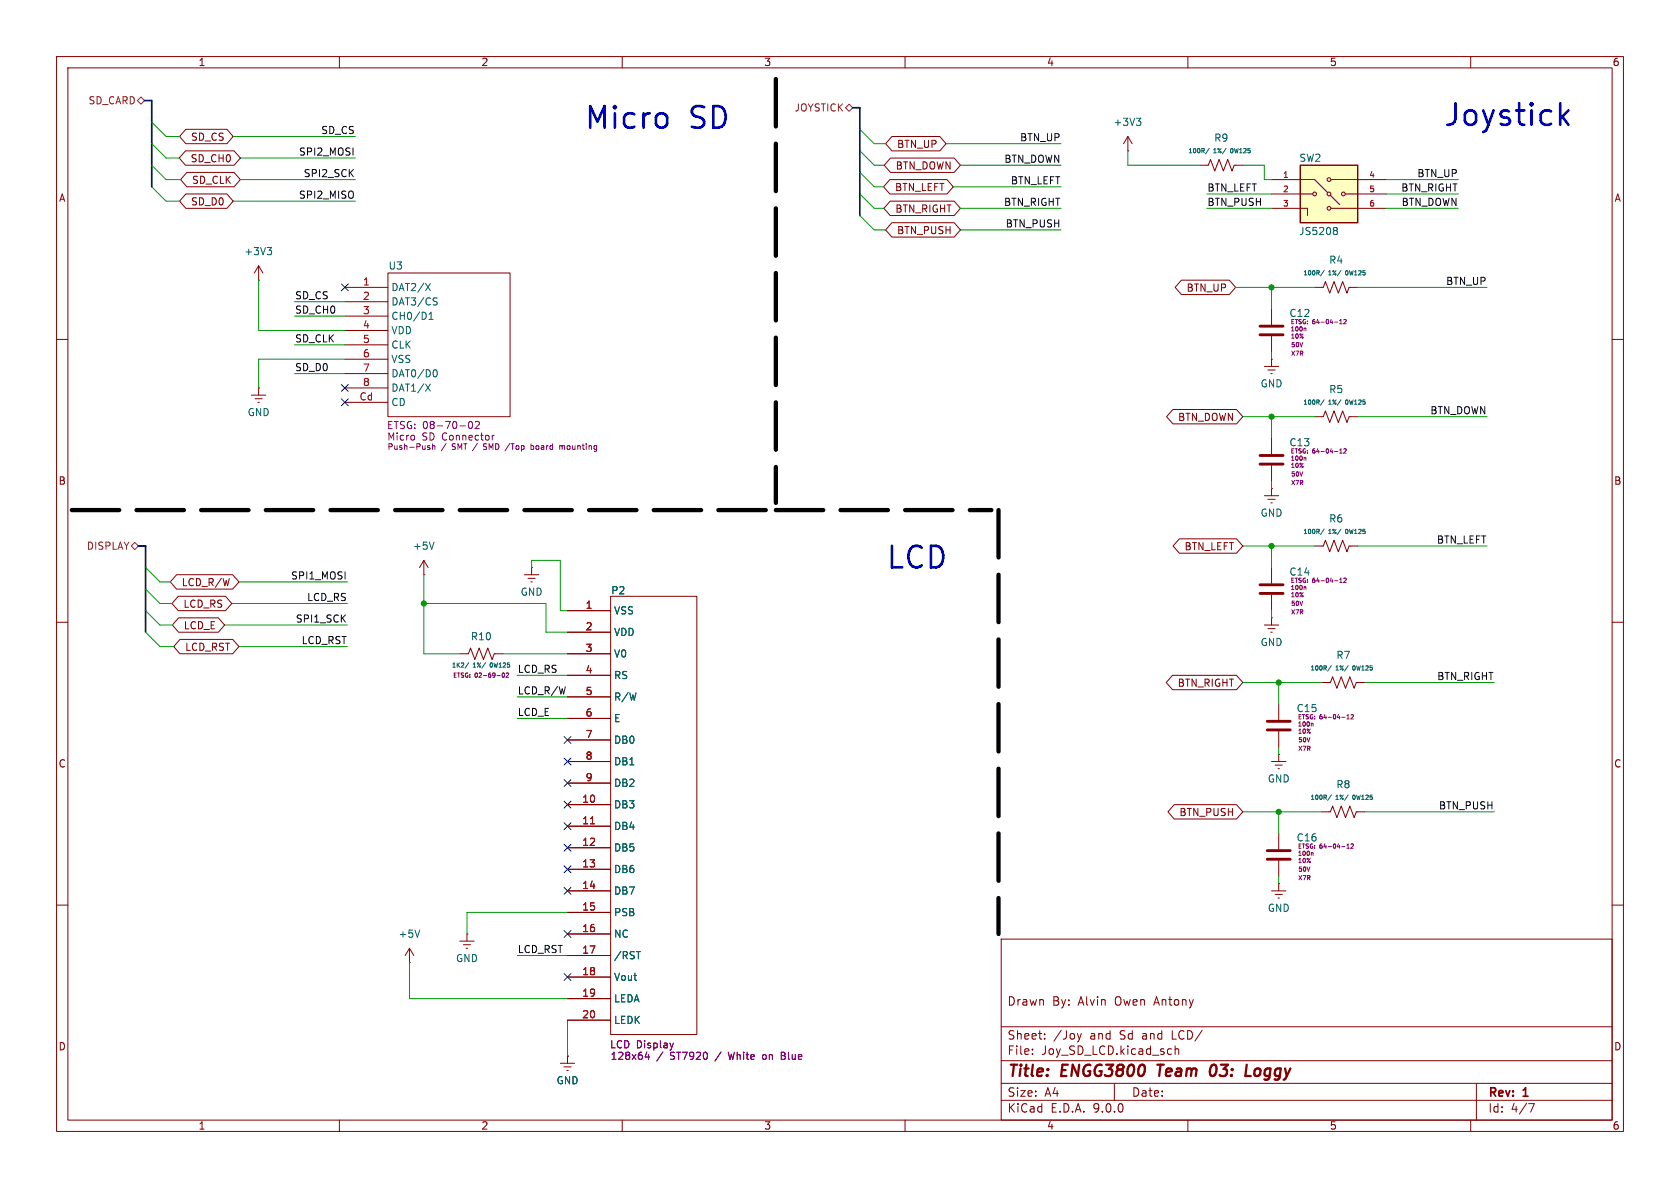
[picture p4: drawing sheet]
<svg xmlns="http://www.w3.org/2000/svg" width="297mm" height="210mm" viewBox="0 0 297 210" stroke-linecap="round" stroke-linejoin="round" font-family="sans-serif">
<g fill="none" stroke="#840000" stroke-width=".18">
<path d="M10 10h277v190h-277zM12 12h273v186h-273zM60 10v2M110 10v2M160 10v2M210 10v2M260 10v2M199.4 26.7h.1M199.4 24.1l-.8 1.3M199.4 24.1l.8 1.3M199.4 24.1v2.6M212.1 29.2h1.5l.4-1 .8 2 .7-2 .8 2 .7-2 .8 2 .4-1h1.5"/>
<path d="M45.7 49.5h.1M45.7 47v2.5M45.7 47l-.7 1.3M45.7 47l.8 1.3M61 50.8h7.6M61 53.3h7.6M61 55.9h7.6M61 58.4h7.6M68.6 48.3h21.6v25.4h-21.6zM224.8 54.6v2.8M224.8 59.4v2.8M10 60h2"/>
<path d="M44.4 69.9h2.6M45.1 70.5h1.3M45.6 71.1h.2M45.7 68.6h.1M45.7 68.6v1.3M61 71.1h7.6M61 61h7.6M61 63.5h7.6M61 66h7.6M61 68.6h7.6M224.8 77.5v2.8M285 60h2"/>
<path d="M74.9 99.1l-.7 1.2M74.9 99.1l.8 1.2M74.9 99.1v2.5M224.8 82.3v2.8M232.4 96.5h1.5l.4-1 .8 2 .7-2 .8 2 .8-2 .7 2 .4-1h1.5M10 110h2M74.9 101.6h.1M81.3 115.6h1.5l.4-1 .7 2 .8-2 .8 2 .7-2 .8 2 .4-1h1.5M100.3 115.6h7.6M100.3 111.8h7.6M100.3 108h7.6M100.3 119.4h7.6"/>
<path d="M107.9 105.4h15.3v77.5h-15.3zM223.5 110.5h2.6M224.2 111.1h1.2M224.7 111.8h.2M224.8 109.2h.1M224.8 100.3v2.8M224.8 105.2v2.8M224.8 109.2v1.3M285 110h2M100.3 134.6h7.6M100.3 123.2h7.6M100.3 127h7.6"/>
<path d="M100.3 130.8h7.6M100.3 138.4h7.6M224.8 134.6h2.5M225.4 135.3h1.3M225.9 135.9h.3M226.1 133.4h.1M226.1 124.5v2.8M226.1 129.3v2.8M226.1 133.4v1.2M233.7 120.7h1.5l.4-1.1 .7 2.1 .8-2.1 .8 2.1 .7-2.1 .8 2.1 .4-1h1.5M100.3 157.5h7.6M100.3 142.2h7.6"/>
<path d="M100.3 146.1h7.6M100.3 149.9h7.6M100.3 153.7h7.6M224.8 157.5h2.5M225.4 158.1h1.3M225.9 158.8h.3M226.1 156.2h.1M226.1 147.3v2.8M226.1 152.1v2.8M226.1 156.2v1.3M233.7 143.5h1.5l.4-1 .7 2 .8-2 .8 2 .7-2 .8 2 .4-1h1.5M10 160h2"/>
<path d="M72.4 170.2h.1M72.4 167.6l-.8 1.3M72.4 167.6l.8 1.3M72.4 167.6v2.6M81.3 166.4h2.5M81.9 167h1.3M82.4 167.6h.3M82.5 165.1h.1M82.5 165.1v1.3M100.3 161.3h7.6M100.3 165.1h7.6M100.3 168.9h7.6"/>
<path d="M100.3 172.7h7.6M100.3 176.5h7.6M177 166h108v32h-108zM285 160h2M60 198v2M99.1 188h2.5M99.7 188.6h1.3M100.2 189.2h.3M100.3 186.7h.1M100.3 186.7v1.3M100.3 180.3h7.6M110 198v2"/>
<path d="M160 198v2M177 194.5h108M177 191.5h108M177 187.5h108M177 181.5h108M182.5 186.3v.1M182.5 185.5v.1M184.7 183.6v.1M184.7 182.8v.1M190.5 182.7l.3 1M190.8 183.7l-.1 .4M191.2 182.7l-.4 1"/>
<path d="M197 191.5v3M207.7 184.9v1.5M207.7 185.5l.3-.1 .3 .1 .1 .9M210 198v2M260 198v2M261 191.5v6.5M270.2 195.1h1l-.6 1.5"/>
</g>
<path d="M204.6 188.2h1.1M205.2 188.2l-.3 2M214.9 188.3a.51 .51 0 0 0-.8 .3 1.09 1.09 0 0 0 .2 1.6l.3-.1 .3-.3M220.2 190.2h.9M221.9 189.1l-.2 .7 .2 .3" fill="none" stroke="#840000" stroke-width=".4"/>
<g fill="none" stroke="#006464" stroke-width=".18">
<path d="M200.9 20.9h.8l-.4 .5M201.4 21.4l.3 .2v.3l-.3 .3M213.8 26.2l-.7 1M47.2 43.8h.8l-.4 .4M47.8 44.2l.2 .3v.3l-.2 .2M75.2 50.1l.9 1.3M75.8 56.5h.8M75.8 55.6l.4-.4v1.3M76.1 50.1l-.9 1.3M76.8 52.6l.5 .1M77.1 53.3l.2 .3-.2 .3M75.2 67.9l.9 1.3"/>
<path d="M76.1 67.9l-.9 1.3M76.9 65.3a.68 .68 0 0 1 .4 .7 .68 .68 0 0 1-.4 .6M76.7 95.8l-.4 1.3M234.1 93.5l-.7 1M82.9 117.1l-.7 1M235.4 117.7l-.7 .9M235.4 140.5l-.7 1M74.2 164.4l-.4 1.3M112.5 168.2h.7"/>
</g>
<g fill="none" stroke="#840084" stroke-width=".18">
<path d="M230.7 58l.2 .1v.4M236.8 56.7l.3-.2v.7M236.8 57.2h.5M237.6 56.6l.3-.1 .1 .2-.5 .5h.5M73.2 77.1v.6M75.6 79.1l.4 .2v.1l-.3 .1M75.6 78.8h.4M76.5 78.9l.3-.1 .1 .7M76.5 78.4v1.1M82.9 74.6l.2-.1a.68 .68 0 0 1 .5 .6 .68 .68 0 0 1-.5 .7l-.2-.2-.1-.3zM84 74.6l.5-.1 .3 .4-.8 .9h.8M85.5 78.7l.3 .3"/>
<path d="M85.5 79.4l.3 .1M87.4 76.9l-.4 .3M90.1 78.4l-.8 1.3M93.9 78.8h.3l.2 .2-.1 .4h-.4M93.9 78.4v1.1M99 78.8h.2l.2 .1M99.4 78.9l.1-.1h.3v.7M99.4 78.9v.6M236.8 79.6l.3-.3v.8M237.6 79.4l.3-.1 .1 .3-.5 .5h.5M230.7 80.9l.2 .1v.4M236.8 80.1h.5"/>
<path d="M88.8 119h.1a.37 .37 0 0 1 .3 .4 .37 .37 0 0 1-.3 .3l-.1-.3zM89.5 119h.3l.1 .2-.5 .5h.5M230.7 103.7l.2 .1v.4M236.8 103h.5M236.8 102.4l.3-.2v.8M237.6 102.3l.3-.1 .1 .2-.5 .6h.5M231.9 127.9l.2 .1v.4M238.1 127.1h.4M238.1 126.5l.2-.2v.8M238.8 126.4l.3-.1 .2 .2-.5 .6h.5M231.9 150.7l.2 .1v.4M238.1 149.4l.2-.2v.8"/>
<path d="M238.1 150h.4M238.8 149.3l.3-.1 .2 .2-.5 .6h.5M114.4 185.9l-.3 .9h.7M114.7 186.4v.9M119 184.4l-.3 .8M134.9 186.5l-.1 .2 .1 .5M138.1 186.6h.4M138.5 186h-.4v1.3h.5"/>
</g>
<path d="M222.8 57.7h4M222.8 59.2h4M222.8 80.5h4M222.8 82h4M222.8 103.4h4M222.8 104.9h4M224 127.5h4.1M224 129h4.1M224 150.4h4.1M224 151.9h4.1" fill="none" stroke="#840000" stroke-width=".51"/>
<path d="M104.4 145.6h.7" fill="none" stroke="#a90000" stroke-width=".18"/>
<path d="M229.9 29.2h10.1v10.2h-10.1z" fill="#ffffc2"/>
<g fill="none" stroke="#840000" stroke-width=".18">
<path d="M32.8 26.7h8.6l1.1 1.2-1.1 1.3h-8.6l-1.1-1.3zM32.9 22.9h7.2l1.1 1.2-1.1 1.3h-7.2l-1.2-1.3zM32.9 34.3h7.2l1.1 1.3-1.1 1.2h-7.2l-1.2-1.2zM33 30.5h8.4l1.1 1.3-1.1 1.2h-8.4l-1.1-1.2zM157.3 31.7h10.1l1.1 1.3-1.1 1.3h-10.1l-1.1-1.3zM157.4 35.6h11.3l1.1 1.2-1.1 1.3h-11.3l-1.1-1.3zM157.4 27.9h11.3l1.1 1.3-1.1 1.3h-11.3l-1.1-1.3zM157.7 24.1h8.4l1.2 1.3-1.2 1.3h-8.4l-1.1-1.3zM157.7 39.4h11l1.1 1.2-1.1 1.3h-11l-1.1-1.3zM224.8 31.8h7.6l2.3 2.2M224.8 34.3h7.2M224.8 36.8h6.3v1.3"/>
<path d="M235.2 34.5l1.7 1.7M235.3 31.8h9.8M235.3 36.8h9.8M237.9 34.3h7.2M208.9 49.5h8.4l1.1 1.3-1.1 1.3h-8.4l-1.2-1.3zM232.4 50.8h1.5l.4-1 .8 2 .7-2 .8 2 .8-2 .7 2 .4-1h1.5M207.3 72.4h11.3l1.1 1.3-1.1 1.2h-11.3l-1.1-1.2zM223.5 64.8h2.6M224.2 65.4h1.2M224.7 66h.2M224.8 63.5h.1M224.8 63.5v1.3"/>
<path d="M232.4 73.7h1.5l.4-1.1 .8 2.1 .7-2.1 .8 2.1 .8-2.1 .7 2.1 .4-1h1.5M208.5 95.2h10.1l1.1 1.3-1.1 1.3h-10.1l-1.1-1.3zM223.5 87.6h2.6M224.2 88.3h1.2M224.7 88.9h.2M224.8 86.4h.1M224.8 86.4v1.2M31.2 101.6h9.9l1.1 1.3-1.1 1.2h-9.9l-1.1-1.2zM31.5 105.4h8.4l1.1 1.3-1.1 1.3h-8.4l-1.1-1.3zM31.6 109.2h7l1.1 1.3-1.1 1.3h-7l-1.1-1.3zM31.8 113h9.3l1.1 1.3-1.1 1.3h-9.3l-1.1-1.3zM92.7 101.6h2.5"/>
<path d="M93.3 102.2h1.3M93.9 102.9h.2M94 100.3h.1M94 100.3v1.3M100.3 108h7.6M100.3 111.8h7.6M100.3 115.6h7.6M100.3 119.4h7.6M207.3 119.4h11.3l1.1 1.3-1.1 1.2h-11.3l-1.1-1.2zM100.3 123.2h7.6M100.3 127h7.6M100.3 130.8h7.6"/>
<path d="M100.3 134.6h7.6M100.3 138.4h7.6M100.3 142.2h7.6M100.3 146.1h7.6M100.3 149.9h7.6M100.3 153.7h7.6M100.3 157.5h7.6M207.6 142.2h11l1.1 1.3-1.1 1.3h-11l-1.1-1.3zM100.3 161.3h7.6M100.3 165.1h7.6M100.3 168.9h7.6M100.3 172.7h7.6"/>
<path d="M100.3 176.5h7.6M100.3 186.7h.1M100.3 180.3h7.6"/>
<circle cx="232.4" cy="34.3" r=".33"/>
<circle cx="234.9" cy="34.3" r=".33"/>
<circle cx="234.9" cy="36.8" r=".33"/>
<circle cx="234.9" cy="31.8" r=".33"/>
<circle cx="237.5" cy="34.3" r=".33"/>
</g>
<path d="M229.9 29.2h10.1v10.2h-10.1z" fill="none" stroke="#840000" stroke-width=".25"/>
<path d="M234.1 47.8l-.7 1M236 40.2h.2l.2 .2-.2 .3M236 40.7h.2M236.2 40.7l.2 .3v.2l-.1 .2-.3 .1M234.1 70.7l-.7 .9M112.5 168.2h.7" fill="none" stroke="#006464" stroke-width=".18"/>
<path d="M24.3 17.8l.6-.7 .7 .7-.7 .6zM149.5 19.1l.6-.7 .6 .7-.6 .6zM23.2 96.5l.6-.6 .7 .6-.7 .7z" fill="none" stroke="#725600" stroke-width=".18"/>
<path d="M137.2 14v74.9M12.7 90.2h124.5M137.2 90.2h38.1M176.5 90.2v74.9" fill="none" stroke="#000" stroke-width=".76" stroke-dasharray="8.4 3"/>
<path d="M25.6 17.8h1.2v15.2M150.7 19.1h1.3v19M24.5 96.5h1.2v15.3" fill="none" stroke="#000084" stroke-width=".3"/>
<g fill="none" stroke="#009600" stroke-width=".18">
<path d="M26.8 21.6l2.6 2.5h2.4M26.8 29.2l2.6 2.6h2.5M26.8 33l2.6 2.6h2.3M26.8 25.4l2.6 2.5h2.3M31.7 27.9h.1M31.8 24.1h.1M41.2 24.1h21.6M41.2 35.6h21.6M42.5 31.8h20.3M42.5 27.9h20.3M152 26.7l2.6 2.5h1.7M152 30.5l2.6 2.5h1.6"/>
<path d="M152 34.3l2.6 2.5h1.7M152 38.1l2.6 2.5h2M152 22.9l2.6 2.5h2M156.3 36.8h.1M167.3 25.4h20.3M168.5 33h19.1M169.8 29.2h17.8M169.8 36.8h17.8M199.4 26.7v2.5h12.7M213.4 36.8h11.4M213.4 34.3h11.4M219.7 29.2h3.8v2.6h1.3"/>
<path d="M245.1 31.8h12.7M245.1 36.8h12.7M245.1 34.3h12.7M45.7 49.5v8.9h15.3M52.1 55.9h8.9M52.1 53.3h8.9M156.6 40.6h.1M169.8 40.6h17.8M218.4 50.8h14M224.8 50.8v3.8M240 50.8h22.9M52.1 61h8.9"/>
<path d="M52.1 66h8.9M61 63.5h-15.3v5.1M219.7 73.7h12.7M224.8 62.2v1.3M224.8 73.7v3.8M240 73.7h22.9M219.7 96.5h12.7M224.8 85.1v1.3M224.8 96.5v3.8M240 96.5h22.9M25.7 108l2.6 2.5h2.2M25.7 100.3l2.6 2.6h1.8"/>
<path d="M25.7 111.8l2.6 2.5h2.4M25.7 104.1l2.6 2.6h2.1M30.1 102.9h.1M30.4 106.7h.1M30.5 110.5h.1M30.7 114.3h.1M39.7 110.5h21.7M41 106.7h20.4M42.2 102.9h19.2M42.2 114.3h19.2M74.9 101.6v14h6.4M74.9 106.7h21.6v5.1h3.8"/>
<path d="M88.9 115.6h11.4M91.4 119.4h8.9M94 100.3v-1.2h5.1v8.9h1.2M224.8 108v1.2M91.4 123.2h8.9M91.4 127h8.9M219.7 120.7h14M226.1 120.7v3.8M226.1 132.1v1.3M241.3 120.7h22.9M219.7 143.5h14M226.1 143.5v3.8"/>
<path d="M226.1 154.9v1.3M241.3 143.5h22.9M72.4 170.2v6.3h27.9M91.4 168.9h8.9M100.3 161.3h-17.8v3.8M100.3 180.3v6.4"/>
</g>
<g fill="none" stroke="#000084" stroke-width=".18">
<path d="M60.4 50.2l1.2 1.2M61.6 50.2l-1.2 1.2M60.4 68l1.2 1.2M60.4 70.5l1.2 1.2M61.6 68l-1.2 1.2M61.6 70.5l-1.2 1.2M99.7 130.2l1.2 1.2M99.7 137.8l1.2 1.2M99.7 134l1.2 1.2M100.9 130.2l-1.2 1.2M100.9 137.8l-1.2 1.2M100.9 134l-1.2 1.2"/>
<path d="M99.7 145.4l1.2 1.3M99.7 156.9l1.2 1.2M99.7 141.6l1.2 1.2M99.7 149.3l1.2 1.2M99.7 153.1l1.2 1.2M100.9 145.4l-1.2 1.3M100.9 156.9l-1.2 1.2M100.9 141.6l-1.2 1.2M100.9 149.3l-1.2 1.2M100.9 153.1l-1.2 1.2M99.7 172.1l1.2 1.2M99.7 164.5l1.2 1.2"/>
<path d="M100.9 172.1l-1.2 1.2M100.9 164.5l-1.2 1.2"/>
</g>
<path d="M275.8 18.3v3.8M277.3 19.5l-1.5 1.5M117.6 20.2l.4 .6v1l-.4 .6M276.2 20.6l1.1 1.5" fill="none" stroke="#0000c2" stroke-width=".48"/>
<path d="M114.4 185.9l-.3 .9h.7M114.7 186.4v.9M119 184.4l-.3 .8M134.9 186.5l-.1 .2 .1 .5M138.1 186.6h.4M138.5 186h-.4v1.3h.5" fill="none" stroke="#840084" stroke-width=".18"/>
<path d="M104.4 145.6h.7" fill="none" stroke="#a90000" stroke-width=".18"/>
<g fill="#009600" stroke="#009600" stroke-width=".18">
<circle cx="224.8" cy="50.8" r=".46"/>
<circle cx="224.8" cy="73.7" r=".46"/>
<circle cx="224.8" cy="96.5" r=".46"/>
<circle cx="74.9" cy="106.7" r=".46"/>
<circle cx="226.1" cy="120.7" r=".46"/>
<circle cx="226.1" cy="143.5" r=".46"/>
</g>
<g font-size="5.3" fill="#0000c2">
<text x="103.1" y="23.5">Micro</text>
<text x="121.9" y="23.5">SD</text>
<text x="255" y="22.9">Joystick</text>
<text x="156.5" y="101.2">LCD</text>
</g>
<g font-size="2.8" fill="#840000">
<text x="178" y="190.9">Title:</text>
<text x="187.7" y="190.9">ENGG3800</text>
<text x="205.5" y="190.9">Team</text>
<text x="215.5" y="190.9">03:</text>
<text x="222.6" y="190.9">Loggy</text>
</g>
<g font-size="2.1" fill="#840000">
<text x="178" y="178">Drawn</text>
<text x="186" y="178">By:</text>
<text x="190.7" y="178">Alvin</text>
<text x="197.3" y="178">Owen</text>
<text x="204.3" y="178">Antony</text>
<text x="178" y="184">Sheet:</text>
<text x="186.2" y="184">/Joy</text>
<text x="192.7" y="184">and</text>
<text x="198.1" y="184">Sd</text>
<text x="202.2" y="184">and</text>
<text x="207.6" y="184">LCD/</text>
<text x="178" y="186.7">File:</text>
<text x="184.1" y="186.7">Joy_SD_LCD.kicad_sch</text>
<text x="178" y="196.9">KiCad</text>
<text x="178" y="194.1">Size:</text>
<text x="184.7" y="194.1">A4</text>
<text x="185.7" y="196.9">E.D.A.</text>
<text x="193.3" y="196.9">9.0.0</text>
<text x="200" y="194.1">Date:</text>
<text x="263" y="194.3">Rev:</text>
<text x="263" y="196.9">Id:</text>
<text x="267.1" y="196.9">4/7</text>
<text x="269.4" y="194.3">1</text>
</g>
<g font-size="1.8" fill="#840000">
<text x="35" y="11.9">1</text>
<text x="85" y="11.9">2</text>
<text x="135" y="11.9">3</text>
<text x="185" y="11.9">4</text>
<text x="235" y="11.9">5</text>
<text x="285" y="11.9">6</text>
<text x="33.6" y="28.9">SD_CH0</text>
<text x="33.7" y="25.1">SD_CS</text>
<text x="158.5" y="26.4">BTN_UP</text>
<text x="10.3" y="35.9">A</text>
<text x="33.8" y="32.7">SD_CLK</text>
<text x="158.1" y="34">BTN_LEFT</text>
<text x="158.2" y="30.2">BTN_DOWN</text>
<text x="285.3" y="35.9">A</text>
<text x="33.7" y="36.5">SD_D0</text>
<text x="158.2" y="37.8">BTN_RIGHT</text>
<text x="158.5" y="41.6">BTN_PUSH</text>
<text x="209.7" y="51.8">BTN_UP</text>
<text x="208.2" y="74.6">BTN_DOWN</text>
<text x="10.3" y="85.9">B</text>
<text x="285.3" y="85.9">B</text>
<text x="209.3" y="97.5">BTN_LEFT</text>
<text x="32" y="103.8">LCD_R/W</text>
<text x="32.3" y="107.6">LCD_RS</text>
<text x="32.4" y="111.4">LCD_E</text>
<text x="32.6" y="115.3">LCD_RST</text>
<text x="208.1" y="121.6">BTN_RIGHT</text>
<text x="10.3" y="135.9">C</text>
<text x="285.3" y="135.9">C</text>
<text x="208.4" y="144.5">BTN_PUSH</text>
<text x="10.3" y="185.9">D</text>
<text x="285.3" y="185.9">D</text>
<text x="35" y="199.9">1</text>
<text x="85" y="199.9">2</text>
<text x="135" y="199.9">3</text>
<text x="185" y="199.9">4</text>
<text x="235" y="199.9">5</text>
<text x="285" y="199.9">6</text>
</g>
<g font-size="1.8" fill="#725600">
<text x="15.5" y="18.6">SD_CARD</text>
<text x="140.4" y="19.9">JOYSTICK</text>
<text x="15.2" y="97.4">DISPLAY</text>
</g>
<g font-size="1.8" fill="#0f0f0f">
<text x="56.7" y="23.8">SD_CS</text>
<text x="52.8" y="27.6">SPI2_MOSI</text>
<text x="177.5" y="28.9">BTN_DOWN</text>
<text x="180.2" y="25.1">BTN_UP</text>
<text x="52.8" y="35.2">SPI2_MISO</text>
<text x="53.6" y="31.4">SPI2_SCK</text>
<text x="178.6" y="32.7">BTN_LEFT</text>
<text x="213.4" y="33.9">BTN_LEFT</text>
<text x="247.6" y="33.9">BTN_RIGHT</text>
<text x="250.5" y="31.4">BTN_UP</text>
<text x="177.4" y="36.5">BTN_RIGHT</text>
<text x="177.7" y="40.3">BTN_PUSH</text>
<text x="213.4" y="36.5">BTN_PUSH</text>
<text x="247.7" y="36.5">BTN_DOWN</text>
<text x="52.1" y="53">SD_CS</text>
<text x="255.6" y="50.5">BTN_UP</text>
<text x="52.1" y="55.5">SD_CH0</text>
<text x="52.1" y="60.6">SD_CLK</text>
<text x="52.1" y="65.7">SD_D0</text>
<text x="252.8" y="73.3">BTN_DOWN</text>
<text x="253.9" y="96.2">BTN_LEFT</text>
<text x="51.4" y="102.5">SPI1_MOSI</text>
<text x="54.2" y="106.3">LCD_RS</text>
<text x="52.2" y="110.1">SPI1_SCK</text>
<text x="53.2" y="114">LCD_RST</text>
<text x="91.4" y="119">LCD_RS</text>
<text x="91.4" y="122.8">LCD_R/W</text>
<text x="254" y="120.3">BTN_RIGHT</text>
<text x="91.4" y="126.7">LCD_E</text>
<text x="254.3" y="143.2">BTN_PUSH</text>
<text x="91.4" y="168.6">LCD_RST</text>
</g>
<g font-size="1.8" fill="#006464">
<text x="196.7" y="22.5">+3V3</text>
<text x="214.6" y="25.2">R9</text>
<text x="229.6" y="28.8">SW2</text>
<text x="229.6" y="41.8">JS5208</text>
<text x="43.1" y="45.3">+3V3</text>
<text x="68.6" y="47.9">U3</text>
<text x="234.9" y="46.8">R4</text>
<text x="69.1" y="51.7">DAT2/X</text>
<text x="69.1" y="54.2">DAT3/CS</text>
<text x="69.1" y="56.7">CH0/D1</text>
<text x="69.1" y="59.3">VDD</text>
<text x="227.8" y="56.2">C12</text>
<text x="69.1" y="61.8">CLK</text>
<text x="69.1" y="64.4">VSS</text>
<text x="69.1" y="66.9">DAT0/D0</text>
<text x="69.1" y="69.4">DAT1/X</text>
<text x="69.1" y="72">CD</text>
<text x="222.8" y="68.7">GND</text>
<text x="234.9" y="69.7">R5</text>
<text x="43.7" y="73.8">GND</text>
<text x="227.8" y="79.1">C13</text>
<text x="222.8" y="91.5">GND</text>
<text x="234.9" y="92.6">R6</text>
<text x="72.9" y="97.4">+5V</text>
<text x="227.8" y="102">C14</text>
<text x="91.9" y="105.5">GND</text>
<text x="108" y="105.3">P2</text>
<text x="83.1" y="113.4">R10</text>
<text x="108.5" y="108.8">VSS</text>
<text x="108.5" y="112.6">VDD</text>
<text x="108.5" y="116.4">V0</text>
<text x="222.8" y="114.4">GND</text>
<text x="236.1" y="116.7">R7</text>
<text x="108.5" y="120.2">RS</text>
<text x="108.5" y="124.1">R/W</text>
<text x="108.5" y="127.9">E</text>
<text x="108.5" y="131.7">DB0</text>
<text x="229.1" y="126.1">C15</text>
<text x="108.5" y="135.5">DB1</text>
<text x="108.5" y="139.3">DB2</text>
<text x="108.5" y="143.1">DB3</text>
<text x="224" y="138.5">GND</text>
<text x="236.1" y="139.5">R8</text>
<text x="108.5" y="146.9">DB4</text>
<text x="229.1" y="148.9">C16</text>
<text x="108.5" y="150.7">DB5</text>
<text x="108.5" y="154.5">DB6</text>
<text x="108.5" y="158.3">DB7</text>
<text x="224" y="161.4">GND</text>
<text x="70.4" y="166">+5V</text>
<text x="108.5" y="162.2">PSB</text>
<text x="108.5" y="166">NC</text>
<text x="80.5" y="170.3">GND</text>
<text x="108.5" y="169.8">/RST</text>
<text x="108.5" y="173.6">Vout</text>
<text x="108.5" y="177.4">LEDA</text>
<text x="108.5" y="181.2">LEDK</text>
<text x="98.3" y="191.9">GND</text>
</g>
<g font-size="1.8" fill="#a90000">
<text x="64.1" y="50.5">1</text>
<text x="64.1" y="53.1">2</text>
<text x="64.1" y="55.6">3</text>
<text x="64.1" y="58.2">4</text>
<text x="64.1" y="60.7">5</text>
<text x="64.1" y="63.2">6</text>
<text x="64.1" y="65.8">7</text>
<text x="63.5" y="70.9">Cd</text>
<text x="64.1" y="68.3">8</text>
<text x="103.4" y="107.7">1</text>
<text x="103.4" y="111.5">2</text>
<text x="103.4" y="115.3">3</text>
<text x="103.4" y="119.1">4</text>
<text x="103.4" y="122.9">5</text>
<text x="103.4" y="126.7">6</text>
<text x="103.4" y="130.6">7</text>
<text x="103.4" y="134.4">8</text>
<text x="102.8" y="142">10</text>
<text x="103.4" y="138.2">9</text>
<text x="102.8" y="145.8">11</text>
<text x="102.8" y="149.6">12</text>
<text x="102.8" y="153.4">13</text>
<text x="102.8" y="157.2">14</text>
<text x="102.8" y="161">15</text>
<text x="102.8" y="164.8">16</text>
<text x="102.8" y="168.7">17</text>
<text x="102.8" y="172.5">18</text>
<text x="102.8" y="176.3">19</text>
<text x="102.8" y="180.1">20</text>
</g>
<g font-size="1.8" fill="#840084">
<text x="68.3" y="76">ETSG: 08-70-02</text>
<text x="68.4" y="78.1">Micro</text>
<text x="74.6" y="78.1">SD Connector</text>
<text x="107.8" y="185.5">LCD Display</text>
<text x="107.8" y="187.6">128x64</text>
<text x="116.1" y="187.6">/</text>
<text x="118.6" y="187.6">ST7920</text>
<text x="126.8" y="187.6">/</text>
<text x="129.3" y="187.6">White</text>
<text x="135.5" y="187.6">on</text>
<text x="138.9" y="187.6">Blue</text>
</g>
<g font-size="1.4" fill="#a90000">
<text x="226.7" y="31.5">1</text>
<text x="226.7" y="34">2</text>
<text x="242" y="31.5">4</text>
<text x="242" y="34">5</text>
<text x="226.7" y="36.6">3</text>
<text x="242" y="36.6">6</text>
</g>
<g font-size="1.4" fill="#840084">
<text x="68.4" y="79.7">Push-Push</text>
<text x="78" y="79.7">/</text>
<text x="80.1" y="79.7">SMT /</text>
<text x="86.1" y="79.7">SMD</text>
<text x="90.3" y="79.7">/Top</text>
<text x="95" y="79.7">board</text>
<text x="100.4" y="79.7">mounting</text>
</g>
<g font-size="1.1" fill="#006464">
<text x="210" y="27.3">100R/</text>
<text x="214.6" y="27.3">1%/</text>
<text x="217.9" y="27.3">0W125</text>
<text x="230.3" y="48.9">100R/</text>
<text x="234.9" y="48.9">1%/</text>
<text x="238.2" y="48.9">0W125</text>
<text x="230.3" y="71.7">100R/</text>
<text x="234.9" y="71.7">1%/</text>
<text x="238.2" y="71.7">0W125</text>
<text x="230.3" y="94.6">100R/</text>
<text x="234.9" y="94.6">1%/</text>
<text x="238.2" y="94.6">0W125</text>
<text x="79.8" y="118.2">1K2/</text>
<text x="83.7" y="118.2">1%/</text>
<text x="86.9" y="118.2">0W125</text>
<text x="231.5" y="118.7">100R/</text>
<text x="236.2" y="118.7">1%/</text>
<text x="239.5" y="118.7">0W125</text>
<text x="231.5" y="141.6">100R/</text>
<text x="236.2" y="141.6">1%/</text>
<text x="239.5" y="141.6">0W125</text>
</g>
<g font-size="1.1" fill="#840084">
<text x="228" y="58.8">100n</text>
<text x="228" y="57.5">ETSG:</text>
<text x="232.1" y="57.5">64-04-12</text>
<text x="228" y="60">10%</text>
<text x="228.1" y="63.1">X7R</text>
<text x="228.1" y="61.6">50V</text>
<text x="228" y="81.6">100n</text>
<text x="228" y="82.9">10%</text>
<text x="228" y="80.4">ETSG:</text>
<text x="232.1" y="80.4">64-04-12</text>
<text x="228.1" y="86">X7R</text>
<text x="228.1" y="84.4">50V</text>
<text x="228" y="104.5">100n</text>
<text x="228" y="105.8">10%</text>
<text x="228" y="103.2">ETSG:</text>
<text x="228.1" y="107.3">50V</text>
<text x="232.1" y="103.2">64-04-12</text>
<text x="228.1" y="108.8">X7R</text>
<text x="80" y="120">ETSG:</text>
<text x="84" y="120">02-69-02</text>
<text x="229.3" y="128.6">100n</text>
<text x="229.3" y="129.9">10%</text>
<text x="229.3" y="127.4">ETSG:</text>
<text x="229.4" y="131.4">50V</text>
<text x="233.3" y="127.4">64-04-12</text>
<text x="229.4" y="132.9">X7R</text>
<text x="229.3" y="151.5">100n</text>
<text x="229.3" y="152.8">10%</text>
<text x="229.3" y="150.2">ETSG:</text>
<text x="229.4" y="155.8">X7R</text>
<text x="229.4" y="154.3">50V</text>
<text x="233.3" y="150.2">64-04-12</text>
</g>
</svg>
